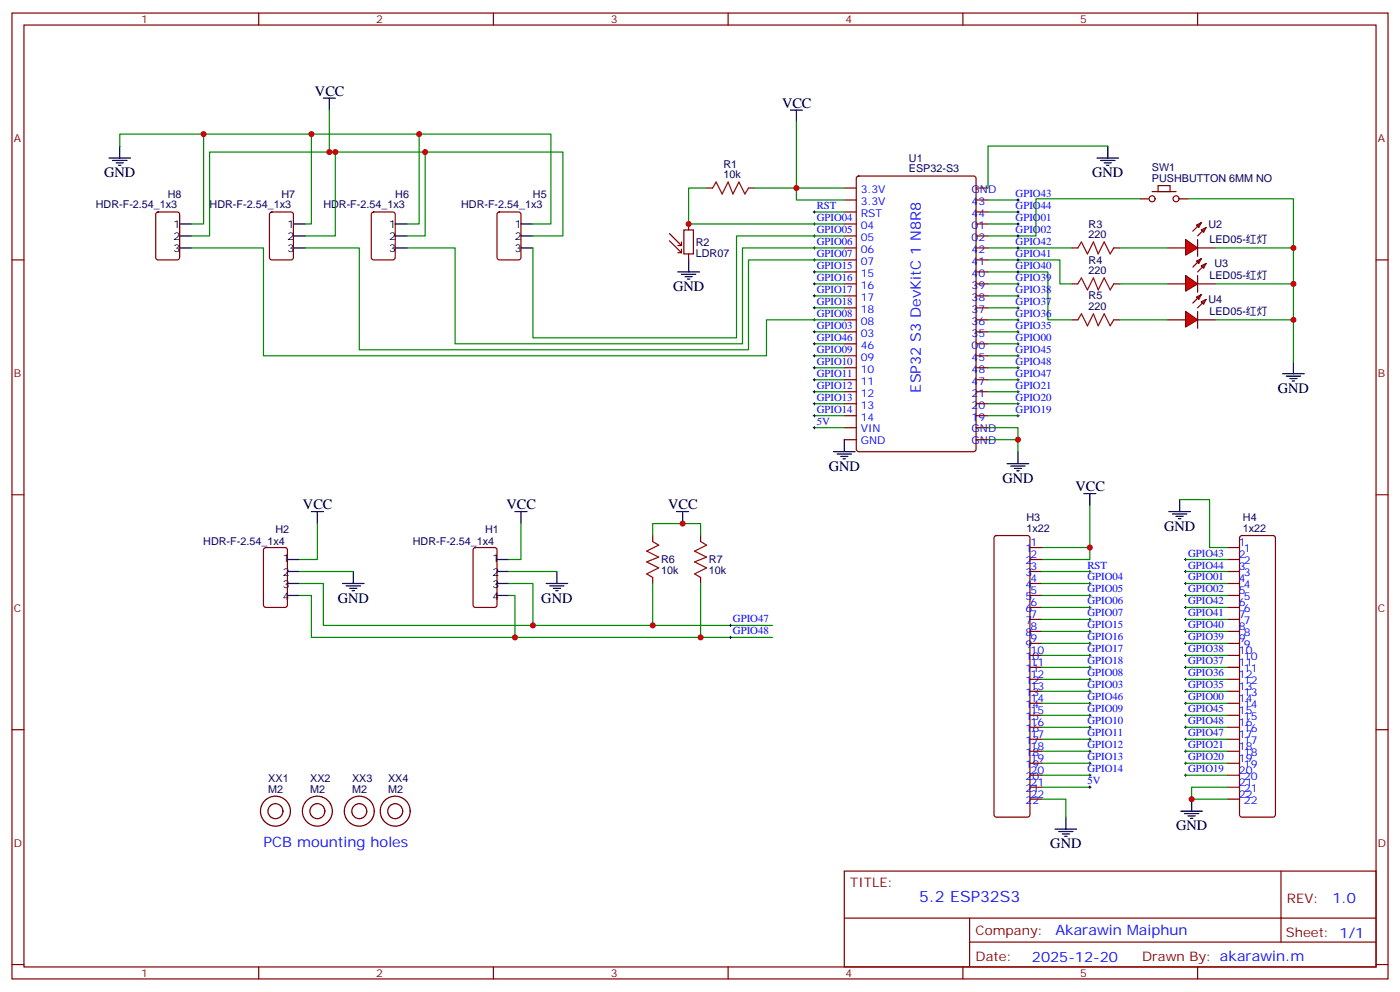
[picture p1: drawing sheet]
<svg xmlns="http://www.w3.org/2000/svg" width="412mm" height="292mm" viewBox="0 0 412 292" stroke-linecap="round" stroke-linejoin="round" font-family="sans-serif">
<g fill="none" stroke="#870000" stroke-width=".35">
<path d="M3.5 3.8h405.4v284.4h-405.4zM7.1 7.4h398.2v277.3h-398.2zM76.2 3.8v3.6M145.3 3.8v3.6M214.5 3.8v3.6M283.6 3.8v3.6M352.8 3.8v3.6M208.1 55.4h1.8M220.5 55.4h1.7M248.7 55.4h3.5M248.7 58.9h3.5M252.5 52l.4-.2h33.9l.7 .5v80l-.4 .6-34.2 .1-.6-.5-.1-80z"/>
<path d="M287.5 55.4h3.5M287.5 58.9h3.5M335.8 58.5h2.5M339.4 56.4h7M341.1 54.6h3.6v1.8h-3.6zM347.5 58.5h2.5M3.5 76.5h3.6M248.7 76.5h3.5M248.7 62.4h3.5M248.7 65.9h3.5M248.7 69.5h3.5M248.7 73h3.5"/>
<path d="M287.5 76.5h3.5M287.5 62.4h3.5M287.5 65.9h3.5M287.5 69.5h3.5M287.5 73h3.5M315.7 73h1.8M328.1 73h1.7M344 73h5.2M352.4 66.3l1.4-.7-.7 1.4zM352.8 73h5.3M353.8 67.7l1.4-.7-.7 1.4zM353.8 65.6l-2.4 2.5"/>
<path d="M355.2 67l-2.4 2.5M405.3 76.5h3.6M248.7 80h3.5M248.7 83.6h3.5M248.7 87.1h3.5M248.7 90.6h3.5M248.7 94.2h3.5M248.7 97.7h3.5M287.5 80h3.5M287.5 83.6h3.5M287.5 87.1h3.5M287.5 90.6h3.5"/>
<path d="M287.5 94.2h3.5M287.5 97.7h3.5M315.7 83.6h1.8M315.7 94.2h1.8M328.1 83.6h1.7M328.1 94.2h1.7M248.7 101.2h3.5M248.7 104.7h3.5M248.7 108.3h3.5M248.7 111.8h3.5M248.7 115.3h3.5M248.7 118.9h3.5"/>
<path d="M287.5 101.2h3.5M287.5 104.7h3.5M287.5 108.3h3.5M287.5 111.8h3.5M287.5 115.3h3.5M287.5 118.9h3.5M248.7 122.4h3.5M248.7 125.9h3.5M248.7 129.4h3.5M287.5 122.4h3.5M287.5 125.9h3.5M287.5 129.4h3.5"/>
<path d="M3.5 145.7h3.6M405.3 145.7h3.6M3.5 214.8h3.6M405.3 214.8h3.6M248.7 256.4h156.6v28.3h-156.6zM377.3 256.5v20.8M248.7 270.3h156.5M285.6 277.3h119.6M285.6 270.3v14.1M3.5 284h3.6M76.2 284.7v3.5M145.3 284.7v3.5"/>
<path d="M214.5 284.7v3.5M283.6 284.7v3.5M352.8 284.7v3.5M405.3 284h3.6"/>
<circle cx="339.4" cy="58.5" r=".88"/>
<circle cx="346.4" cy="58.5" r=".88"/>
</g>
<g fill="none" stroke="#000" stroke-width=".35">
<path d="M232.8 32.4h3.6M234.6 32.4v3.5M323.1 46.5h6.4M324.2 47.2h4.2M325.3 47.9h2.1M326 48.6h.7M326.3 43v3.5M202.8 76.5v3.5M199.7 80h6.3M200.7 80.8h4.3M201.8 81.5h2.1M202.5 82.2h.7"/>
<path d="M245.5 133h6.4M246.6 133.7h4.2M247.6 134.4h2.2M248.4 135.1h.7M248.7 129.4v3.6M296.7 136.5h6.3M297.7 137.2h4.3M298.8 137.9h2.1M299.5 138.6h.7M299.9 133v3.5"/>
</g>
<g fill="none" stroke="#008700" stroke-width=".35">
<path d="M234.6 35.9v19.5h14.1M222.2 55.4h12.4v3.5h14.1M291 58.9h8.9M326.3 43h-35.3v12.4M335.8 58.5h-30.6v11h-14.2M239.9 62.4h8.8M291 76.5h21.2v7.1h3.5M291 62.4h8.9M291 65.9h8.9M291 73h24.7M239.9 80h8.8M239.9 83.6h8.8"/>
<path d="M239.9 87.1h8.8M239.9 90.6h8.8M239.9 97.7h8.8M291 80h17.7v14.2h7M239.9 104.7h8.8M239.9 101.2h8.8M239.9 108.3h8.8M239.9 111.8h8.8M239.9 115.3h8.8M239.9 118.9h8.8M239.9 122.4h8.8M239.9 125.9h8.8"/>
<path d="M291 125.9h8.9v7.1M291 129.4h8.9"/>
</g>
<path d="M209.9 55.4l1.1-1.8 1.7 3.5 1.8-3.5 1.4 3.5 1.8-3.5 1.7 3.5 1.1-1.7M317.5 73l1.1-1.8 1.7 3.6 1.8-3.6 1.4 3.6 1.8-3.6 1.7 3.6 1.1-1.8M317.5 83.6l1.1-1.8 1.7 3.5 1.8-3.5 1.4 3.5 1.8-3.5 1.7 3.5 1.1-1.7M317.5 94.2l1.1-1.8 1.7 3.5 1.8-3.5 1.4 3.5 1.8-3.5 1.7 3.5 1.1-1.7" fill="none" stroke="#a10000" stroke-width=".35"/>
<g fill="none" stroke="#000" stroke-width=".29">
<path d="M299.5 58.9h.7M299.9 58.5v.7M239.5 62.4h.7M239.5 65.9h.7M239.5 69.5h.7M239.5 73h.7M239.5 76.5h.7M239.9 62.1v.7M239.9 65.6v.7M239.9 69.1v.7M239.9 72.6v.7M239.9 76.2v.7"/>
<path d="M239.9 79.7v.7M299.5 62.4h.7M299.5 65.9h.7M299.5 69.5h.7M299.5 73h.7M299.5 76.5h.7M299.9 62.1v.7M299.9 65.6v.7M299.9 69.1v.7M299.9 72.6v.7M299.9 76.2v.7M299.9 79.7v.7"/>
<path d="M239.5 97.7h.7M239.5 94.2h.7M239.5 80h.7M239.5 83.6h.7M239.5 87.1h.7M239.5 90.6h.7M239.9 83.2v.7M239.9 86.7v.8M239.9 90.3v.7M239.9 93.8v.7M239.9 97.3v.7M299.5 97.7h.7"/>
<path d="M299.5 94.2h.7M299.5 80h.7M299.5 83.6h.7M299.5 87.1h.7M299.5 90.6h.7M299.9 83.2v.7M299.9 86.7v.8M299.9 90.3v.7M299.9 93.8v.7M299.9 97.3v.7M239.5 104.7h.7M239.5 108.3h.7"/>
<path d="M239.5 111.8h.7M239.5 115.3h.7M239.5 118.9h.7M239.5 101.2h.7M239.9 100.9v.7M239.9 104.4v.7M239.9 107.9v.7M239.9 111.4v.7M239.9 115v.7M239.9 118.5v.7M299.5 104.7h.7M299.5 108.3h.7"/>
<path d="M299.5 111.8h.7M299.5 115.3h.7M299.5 118.9h.7M299.5 101.2h.7M299.9 100.9v.7M299.9 104.4v.7M299.9 107.9v.7M299.9 111.4v.7M299.9 115v.7M299.9 118.5v.7M239.5 122.4h.7M239.5 125.9h.7"/>
<path d="M239.9 122v.7M239.9 125.6v.7M299.5 122.4h.7M299.9 122v.7"/>
</g>
<path d="M349.2 70.5l3.6 2.5-3.6 2.1z" fill="#f00" stroke="#870000" stroke-width=".35"/>
<path d="M352.4 76.9l1.4-.7-.7 1.4zM352.8 70.5v5M353.8 78.3l1.4-.7-.7 1.4zM353.8 76.2l-2.4 2.4M355.2 77.6l-2.4 2.4M344 83.6h5.2M352.8 83.6h5.3" fill="none" stroke="#870000" stroke-width=".35"/>
<path d="M349.2 81.1l3.6 2.5-3.6 2.1z" fill="#f00" stroke="#870000" stroke-width=".35"/>
<path d="M344 94.2h5.2M352.4 87.5l1.4-.8-.7 1.5zM352.8 81.1v4.9M352.8 94.2h5.3M353.8 88.9l1.4-.7-.7 1.4zM353.8 86.7l-2.4 2.5M355.2 88.2l-2.4 2.4" fill="none" stroke="#870000" stroke-width=".35"/>
<path d="M349.2 91.7l3.6 2.5-3.6 2.1z" fill="#f00" stroke="#870000" stroke-width=".35"/>
<g fill="none" stroke="#870000" stroke-width=".35">
<path d="M46.1 62.6l.5-.2h5.6l.7 .4v13l-.4 .7h-5.9l-.7-.4v-13zM79.6 62.6l.5-.2h5.6l.7 .4v13l-.4 .7h-5.9l-.7-.4v-13zM109.6 62.6l.5-.2h5.6l.7 .4v13l-.4 .7h-5.9l-.7-.4v-13zM146.6 62.6l.5-.2h5.7l.6 .4 .1 13-.5 .7h-5.9l-.6-.4-.1-13zM352.8 91.7v4.9M192.3 157.7v1.7M206.4 157.7v1.7M293 157.9l.5-.2h9.2l.5 .2 .2 .5v81.5l-.2 .5-.5 .2h-9.2l-.5-.3-.2-.4v-81.5zM365.4 157.9l.4-.2h9.2l.5 .2 .2 .5v81.5l-.2 .5-.5 .2h-9.2l-.5-.3-.2-.4v-81.5zM77.8 161.4l.5-.2h5.7l.6 .4 .1 16.5-.5 .7h-5.9l-.6-.4-.1-16.5zM139.6 161.4l.5-.2h5.6l.6 .4 .1 16.5-.5 .7h-5.8l-.7-.4-.1-16.5zM192.3 170v1.8"/>
<path d="M206.4 170v1.8M303.4 161.2h3.5M303.4 164.7h3.5M303.4 168.2h3.5M303.4 171.8h3.5M303.4 175.3h3.5M303.4 178.8h3.5M361.6 161.2h3.5M361.6 164.7h3.5M361.6 168.2h3.5M361.6 171.8h3.5M361.6 175.3h3.5"/>
<path d="M361.6 178.8h3.5M303.4 182.4h3.5M303.4 185.9h3.5M303.4 189.4h3.5M303.4 192.9h3.5M303.4 196.5h3.5M303.4 200h3.5M361.6 182.4h3.5M361.6 185.9h3.5M361.6 189.4h3.5M361.6 192.9h3.5M361.6 196.5h3.5"/>
<path d="M361.6 200h3.5M303.4 203.5h3.5M303.4 207h3.5M303.4 210.6h3.5M303.4 214.1h3.5M303.4 217.6h3.5M361.6 203.5h3.5M361.6 207h3.5M361.6 210.6h3.5M361.6 214.1h3.5M361.6 217.6h3.5M303.4 221.2h3.5"/>
<path d="M303.4 224.7h3.5M303.4 228.2h3.5M303.4 231.7h3.5M303.4 235.3h3.5M361.6 221.2h3.5M361.6 224.7h3.5M361.6 228.2h3.5M361.6 231.7h3.5M361.6 235.3h3.5"/>
</g>
<g fill="none" stroke="#008700" stroke-width=".35">
<path d="M60 39.5v26.4h-3.6M91.7 39.5v26.4h-1.7M97 32.4v12.4h68.8v24.7h-8.8M123.5 39.5v26.4h-3.6M35.3 43v-3.5h127v26.4h-5.3M97 44.8h-35.3v24.7h-5.3M98.8 44.8v24.7h-8.8M125.2 44.8v24.7h-5.3M208.1 55.4h-5.3v10.5h45.9M350 58.5h31v48M56.4 73h21.2v31.7h148.2v-10.5h22.9M90 73h15.8v30h114.7v-26.5h28.2"/>
<path d="M119.9 73h14.2v28.2h84.6v-28.2h30M248.7 69.5h-31.7v29.9h-60v-26.4M329.8 73h14.2M358.1 73h22.9M291 83.6h8.9M291 94.2h8.9M291 87.1h8.9M291 90.6h8.9M291 97.7h8.9M329.8 83.6h14.2M329.8 94.2h14.2M358.1 83.6h22.9"/>
<path d="M358.1 94.2h22.9M291 101.2h8.9M291 104.7h8.9M291 108.3h8.9M291 111.8h8.9M291 115.3h8.9M291 118.9h8.9M291 122.4h8.9M93.5 154.1v10.6h-5.3M153.5 154.1v10.6h-3.6M192.3 157.7v-3.6h14.1v3.6M321 148.8v12.4h-14.1"/>
<path d="M347.5 147.1h8.8v14.1h5.3M88.2 171.8h7v12.3h132.3M88.2 175.3h3.5v12.3h135.8M88.2 168.2h15.9M149.9 171.8h7.1v12.3M149.9 175.3h1.8v12.3M149.9 168.2h14.1M192.3 171.8v12.3M206.4 171.8v15.8M306.9 168.2h14.1M306.9 178.8h14.1M306.9 175.3h14.1"/>
<path d="M306.9 171.8h14.1M321 161.2v3.5h-14.1M349.2 168.2h12.4M349.2 178.8h12.4M349.2 175.3h12.4M349.2 171.8h12.4M349.2 164.7h12.4M306.9 200h14.1M306.9 196.5h14.1M306.9 192.9h14.1M306.9 189.4h14.1M306.9 185.9h14.1"/>
<path d="M306.9 182.4h14.1M349.2 200h12.4M349.2 196.5h12.4M349.2 192.9h12.4M349.2 189.4h12.4M349.2 185.9h12.4M349.2 182.4h12.4M306.9 207h14.1M306.9 217.6h14.1M306.9 214.1h14.1M306.9 210.6h14.1M306.9 203.5h14.1"/>
<path d="M349.2 217.6h12.4M349.2 214.1h12.4M349.2 210.6h12.4M349.2 203.5h12.4M349.2 207h12.4M306.9 228.2h14.1M306.9 235.3h7.1v5.3M306.9 224.7h14.1M306.9 221.2h14.1M306.9 231.7h14.1M349.2 224.7h12.4M349.2 221.2h12.4"/>
<path d="M349.2 228.2h12.4M361.6 231.7h-10.6v3.6h10.6"/>
</g>
<g fill="none" stroke="#000" stroke-width=".35">
<path d="M95.2 28.9h3.6M97 28.9v3.5M32.1 46.5h6.4M33.2 47.2h4.2M34.2 47.9h2.1M34.9 48.6h.7M35.3 43v3.5M52.9 73h3.5M52.9 65.9h3.5M52.9 69.5h3.5M86.4 73h3.6M86.4 65.9h3.6"/>
<path d="M86.4 69.5h3.6M116.4 73h3.5M116.4 65.9h3.5M116.4 69.5h3.5M153.5 73h3.5M153.5 65.9h3.5M153.5 69.5h3.5M377.8 110h6.4M378.9 110.7h4.2M379.9 111.4h2.2M380.6 112.1h.8M381 106.5v3.5"/>
<path d="M91.7 150.6h3.5M93.5 150.6v3.5M151.7 150.6h3.5M153.5 150.6v3.5M199.3 150.6h3.5M201.1 150.6v3.5M319.3 145.3h3.5M321 145.3v3.5M344.3 150.6h6.4M345.4 151.3h4.2M346.4 152h2.1M347.1 152.7h.7"/>
<path d="M347.5 147.1v3.5M84.7 164.7h3.5M84.7 168.2h3.5M84.7 171.8h3.5M84.7 175.3h3.5M100.9 171.8h6.3M102 172.5h4.2M103 173.2h2.1M103.7 173.9h.7M104.1 168.2v3.6M146.4 164.7h3.5M146.4 168.2h3.5"/>
<path d="M146.4 171.8h3.5M146.4 175.3h3.5M160.9 171.8h6.3M161.9 172.5h4.3M163 173.2h2.1M163.7 173.9h.7M164 168.2v3.6M347.8 238.8h6.4M348.9 239.5h4.2M351 235.3v3.5M310.8 244.1h6.3M311.9 244.8h4.2"/>
<path d="M312.9 245.5h2.1M313.6 246.2h.7M314 240.6v3.5M350 240.2h2.1M350.7 240.9h.7"/>
</g>
<g fill="none" stroke="#000" stroke-width=".29">
<path d="M320.7 168.2h.7M320.7 171.8h.7M320.7 175.3h.7M320.7 178.8h.7M321 167.9v.7M321 171.4v.7M321 174.9v.7M321 178.5v.7M348.9 168.2h.7M348.9 171.8h.7M348.9 175.3h.7M348.9 178.8h.7"/>
<path d="M348.9 164.7h.7M349.2 164.4v.7M349.2 167.9v.7M349.2 171.4v.7M349.2 174.9v.7M349.2 178.5v.7M214.8 184.1h.7M214.8 187.6h.7M215.2 183.8v.7M215.2 187.3v.7M320.7 182.4h.7M320.7 200h.7"/>
<path d="M320.7 185.9h.7M320.7 189.4h.7M320.7 192.9h.7M320.7 196.5h.7M321 182v.7M321 185.5v.7M321 189.1v.7M321 192.6v.7M321 196.1v.7M321 199.6v.7M348.9 182.4h.7M348.9 200h.7"/>
<path d="M348.9 185.9h.7M348.9 189.4h.7M348.9 192.9h.7M348.9 196.5h.7M349.2 182v.7M349.2 185.5v.7M349.2 189.1v.7M349.2 192.6v.7M349.2 196.1v.7M349.2 199.6v.7M320.7 203.5h.7M320.7 210.6h.7"/>
<path d="M320.7 214.1h.7M320.7 217.6h.7M320.7 207h.7M321 203.2v.7M321 206.7v.7M321 210.2v.7M321 213.7v.8M321 217.3v.7M348.9 203.5h.7M348.9 210.6h.7M348.9 214.1h.7M348.9 217.6h.7"/>
<path d="M348.9 207h.7M349.2 203.2v.7M349.2 206.7v.7M349.2 210.2v.7M349.2 213.7v.8M349.2 217.3v.7M320.7 221.2h.7M320.7 224.7h.7M320.7 228.2h.7M320.7 231.7h.7M321 220.8v.7M321 224.3v.7"/>
<path d="M321 227.9v.7M321 231.4v.7M348.9 221.2h.7M348.9 224.7h.7M348.9 228.2h.7M349.2 220.8v.7M349.2 224.3v.7M349.2 227.9v.7"/>
</g>
<path d="M192.3 159.4l1.7 1.1-3.5 1.7 3.5 1.8-3.5 1.4 3.5 1.8-3.5 1.7 1.8 1.1M206.4 159.4l1.7 1.1-3.5 1.7 3.5 1.8-3.5 1.4 3.5 1.8-3.5 1.7 1.8 1.1" fill="none" stroke="#a10000" stroke-width=".35"/>
<g fill="none" stroke="#300" stroke-width=".35">
<circle cx="81.1" cy="238.8" r="4.4"/>
<circle cx="81.1" cy="238.8" r="2.2"/>
<circle cx="93.5" cy="238.8" r="4.4"/>
<circle cx="93.5" cy="238.8" r="2.2"/>
<circle cx="105.8" cy="238.8" r="4.4"/>
<circle cx="105.8" cy="238.8" r="2.2"/>
<circle cx="116.4" cy="238.8" r="4.4"/>
<circle cx="116.4" cy="238.8" r="2.2"/>
</g>
<path d="M197.2 70.9l3.5 3.5M197.2 68.8l3.5 3.5M199.7 74.4h1M199.7 72.3h1M200.7 71.2v1.1M200.7 73.3v1.1M201.4 67.7h2.9v7.1h-2.9zM202.8 65.9v1.8M202.8 74.8v1.7" fill="none" stroke="#850000" stroke-width=".35"/>
<g fill="#c00">
<circle cx="234.6" cy="55.4" r=".88"/>
<circle cx="299.9" cy="129.4" r=".88"/>
<circle cx="381" cy="73" r=".88"/>
<circle cx="381" cy="83.6" r=".88"/>
<circle cx="381" cy="94.2" r=".88"/>
<circle cx="60" cy="39.5" r=".88"/>
<circle cx="91.7" cy="39.5" r=".88"/>
<circle cx="123.5" cy="39.5" r=".88"/>
<circle cx="97" cy="44.8" r=".88"/>
<circle cx="98.8" cy="44.8" r=".88"/>
<circle cx="125.2" cy="44.8" r=".88"/>
<circle cx="157" cy="184.1" r=".88"/>
<circle cx="151.7" cy="187.6" r=".88"/>
<circle cx="192.3" cy="184.1" r=".88"/>
<circle cx="201.1" cy="154.1" r=".88"/>
<circle cx="206.4" cy="187.6" r=".88"/>
<circle cx="321" cy="161.2" r=".88"/>
<circle cx="351" cy="235.3" r=".88"/>
<circle cx="202.8" cy="65.9" r=".88"/>
</g>
<text font-size="4.6" fill="#00f" x="270.8" y="265.5">5.2 ESP32S3</text>
<g font-size="4.2">
<text x="92.8" y="28.2">VCC</text>
<text x="230.4" y="31.7">VCC</text>
<text x="30.7" y="52.2">GND</text>
<text x="321.7" y="52.2">GND</text>
<text x="198.3" y="85.7">GND</text>
<text x="376.4" y="115.7">GND</text>
<text x="244.1" y="138.6">GND</text>
<text x="295.3" y="142.1">GND</text>
<text x="89.3" y="149.9">VCC</text>
<text x="149.2" y="149.9">VCC</text>
<text x="196.8" y="149.9">VCC</text>
<text x="316.8" y="144.6">VCC</text>
<text x="342.9" y="156.2">GND</text>
<text x="99.5" y="177.4">GND</text>
<text x="159.5" y="177.4">GND</text>
<text x="346.4" y="244.4">GND</text>
<text x="309.4" y="249.7">GND</text>
</g>
<g font-size="4.2" fill="#00f">
<text x="271.3" y="115.6" transform="rotate(-90 271.3 115.6)">ESP32 S3 DevKitC 1 N8R8</text>
<text x="77.6" y="249.4">PCB mounting holes</text>
<text x="392.5" y="265.7">1.0</text>
<text x="310.9" y="275.3">Akarawin Maiphun</text>
<text x="304" y="283.1">2025-12-20</text>
</g>
<g font-size="3.9" fill="#800">
<text x="250.5" y="261">TITLE:</text>
<text x="379.1" y="265.7">REV:</text>
<text x="287.4" y="275.2">Company:</text>
<text x="378.7" y="275.8">Sheet: 1/1</text>
<text x="287.4" y="282.9">Date:</text>
<text x="336.4" y="283">Drawn By: akarawin.m</text>
</g>
<g font-size="3.2" fill="#800">
<text x="41.6" y="6.8">1</text>
<text x="110.8" y="6.8">2</text>
<text x="179.9" y="6.8">3</text>
<text x="249.1" y="6.8">4</text>
<text x="318.2" y="6.8">5</text>
<text x="4.1" y="41.9">A</text>
<text x="405.9" y="41.9">A</text>
<text x="4.1" y="111.1">B</text>
<text x="405.9" y="111.1">B</text>
<text x="4.1" y="180.2">C</text>
<text x="405.9" y="180.2">C</text>
<text x="4.1" y="249.4">D</text>
<text x="405.9" y="249.4">D</text>
<text x="41.6" y="287.7">1</text>
<text x="110.8" y="287.7">2</text>
<text x="179.9" y="287.7">3</text>
<text x="249.1" y="287.7">4</text>
<text x="318.2" y="287.7">5</text>
</g>
<g font-size="3.2" fill="#000080">
<text x="267.7" y="47.5">U1</text>
<text x="213.1" y="52.5">10k</text>
<text x="213.1" y="49.4">R1</text>
<text x="267.7" y="50.8">ESP32-S3</text>
<text x="339.3" y="53.6">PUSHBUTTON 6MM NO</text>
<text x="339.3" y="50.4">SW1</text>
<text x="49.4" y="58.2">H8</text>
<text x="82.9" y="58.2">H7</text>
<text x="116.4" y="58.2">H6</text>
<text x="157" y="58.2">H5</text>
<text x="28.2" y="61.3">HDR-F-2.54_1x3</text>
<text x="61.7" y="61.3">HDR-F-2.54_1x3</text>
<text x="95.3" y="61.3">HDR-F-2.54_1x3</text>
<text x="135.8" y="61.3">HDR-F-2.54_1x3</text>
<text x="320.7" y="70.2">220</text>
<text x="320.7" y="67">R3</text>
<text x="356" y="67.1">U2</text>
<text x="356.3" y="71.6">LED05-红灯</text>
<text x="205" y="75.6">LDR07</text>
<text x="205" y="72.3">R2</text>
<text x="320.7" y="77.6">R4</text>
<text x="320.7" y="80.8">220</text>
<text x="356.3" y="82.2">LED05-红灯</text>
<text x="357.7" y="78.7">U3</text>
<text x="320.7" y="88.2">R5</text>
<text x="356" y="89.3">U4</text>
<text x="320.7" y="91.3">220</text>
<text x="356.3" y="92.8">LED05-红灯</text>
<text x="302.4" y="153.5">H3</text>
<text x="366.1" y="153.4">H4</text>
<text x="59.9" y="160.5">HDR-F-2.54_1x4</text>
<text x="81.1" y="157">H2</text>
<text x="121.6" y="160.5">HDR-F-2.54_1x4</text>
<text x="142.9" y="157">H1</text>
<text x="302.4" y="156.5">1x22</text>
<text x="366.1" y="156.5">1x22</text>
<text x="194.7" y="165.8">R6</text>
<text x="208.8" y="165.8">R7</text>
<text x="194.7" y="169">10k</text>
<text x="208.8" y="169">10k</text>
<text x="79" y="233.3">M2</text>
<text x="79" y="230.3">XX1</text>
<text x="91.4" y="233.3">M2</text>
<text x="91.4" y="230.3">XX2</text>
<text x="103.7" y="233.3">M2</text>
<text x="103.7" y="230.3">XX3</text>
<text x="114.3" y="233.3">M2</text>
<text x="114.3" y="230.3">XX4</text>
</g>
<g font-size="3.2" fill="#00f">
<text x="253.5" y="56.8">3.3V</text>
<text x="286.2" y="56.8">GND</text>
<text x="299.2" y="58">GPIO43</text>
<text x="240.6" y="61.5">RST</text>
<text x="240.6" y="65.1">GPIO04</text>
<text x="253.5" y="60.3">3.3V</text>
<text x="253.5" y="63.8">RST</text>
<text x="286.2" y="60.3">43</text>
<text x="286.2" y="63.8">44</text>
<text x="299.2" y="65.1">GPIO01</text>
<text x="299.2" y="61.5">GPIO44</text>
<text x="240.6" y="68.6">GPIO05</text>
<text x="253.5" y="67.3">04</text>
<text x="253.5" y="70.9">05</text>
<text x="286.2" y="67.3">01</text>
<text x="286.2" y="70.9">02</text>
<text x="299.2" y="68.6">GPIO02</text>
<text x="240.6" y="72.1">GPIO06</text>
<text x="240.6" y="75.6">GPIO07</text>
<text x="253.5" y="74.4">06</text>
<text x="253.5" y="77.9">07</text>
<text x="286.2" y="74.4">42</text>
<text x="286.2" y="77.9">41</text>
<text x="299.2" y="75.6">GPIO41</text>
<text x="299.2" y="72.1">GPIO42</text>
<text x="240.6" y="79.2">GPIO15</text>
<text x="240.6" y="82.7">GPIO16</text>
<text x="253.5" y="81.5">15</text>
<text x="286.2" y="81.5">40</text>
<text x="299.2" y="82.7">GPIO39</text>
<text x="299.2" y="79.2">GPIO40</text>
<text x="240.6" y="86.2">GPIO17</text>
<text x="240.6" y="89.7">GPIO18</text>
<text x="253.5" y="85">16</text>
<text x="253.5" y="88.5">17</text>
<text x="286.2" y="85">39</text>
<text x="286.2" y="88.5">38</text>
<text x="299.2" y="89.7">GPIO37</text>
<text x="299.2" y="86.2">GPIO38</text>
<text x="240.6" y="93.3">GPIO08</text>
<text x="253.5" y="92">18</text>
<text x="253.5" y="95.6">08</text>
<text x="286.2" y="92">37</text>
<text x="286.2" y="95.6">36</text>
<text x="299.2" y="93.3">GPIO36</text>
<text x="240.6" y="96.8">GPIO03</text>
<text x="240.6" y="100.3">GPIO46</text>
<text x="253.5" y="99.1">03</text>
<text x="286.2" y="99.1">35</text>
<text x="299.2" y="100.3">GPIO00</text>
<text x="299.2" y="96.8">GPIO35</text>
<text x="240.6" y="103.9">GPIO09</text>
<text x="240.6" y="107.4">GPIO10</text>
<text x="253.5" y="102.6">46</text>
<text x="253.5" y="106.2">09</text>
<text x="286.2" y="102.6">00</text>
<text x="286.2" y="106.2">45</text>
<text x="299.2" y="103.9">GPIO45</text>
<text x="299.2" y="107.4">GPIO48</text>
<text x="240.6" y="110.9">GPIO11</text>
<text x="253.5" y="109.7">10</text>
<text x="253.5" y="113.2">11</text>
<text x="286.2" y="109.7">48</text>
<text x="286.2" y="113.2">47</text>
<text x="299.2" y="110.9">GPIO47</text>
<text x="240.6" y="114.4">GPIO12</text>
<text x="240.6" y="118">GPIO13</text>
<text x="253.5" y="116.7">12</text>
<text x="286.2" y="116.7">21</text>
<text x="299.2" y="118">GPIO20</text>
<text x="299.2" y="114.4">GPIO21</text>
<text x="240.6" y="121.5">GPIO14</text>
<text x="240.6" y="125">5V</text>
<text x="253.5" y="120.3">13</text>
<text x="253.5" y="123.8">14</text>
<text x="286.2" y="120.3">20</text>
<text x="286.2" y="123.8">19</text>
<text x="299.2" y="121.5">GPIO19</text>
<text x="253.5" y="127.3">VIN</text>
<text x="253.5" y="130.8">GND</text>
<text x="286.2" y="127.3">GND</text>
<text x="286.2" y="130.8">GND</text>
<text x="303.6" y="160.8">1</text>
<text x="364.9" y="160.8">1</text>
<text x="302.1" y="162.6">1</text>
<text x="302.1" y="166.1">2</text>
<text x="303.6" y="164.4">2</text>
<text x="303.6" y="167.9">3</text>
<text x="320.3" y="167.4">RST</text>
<text x="350" y="163.8">GPIO43</text>
<text x="350" y="167.4">GPIO44</text>
<text x="364.9" y="164.4">2</text>
<text x="364.9" y="167.9">3</text>
<text x="366.4" y="162.6">1</text>
<text x="366.4" y="166.1">2</text>
<text x="302.1" y="169.7">3</text>
<text x="302.1" y="173.2">4</text>
<text x="303.6" y="171.4">4</text>
<text x="320.3" y="170.9">GPIO04</text>
<text x="350" y="170.9">GPIO01</text>
<text x="364.9" y="171.4">4</text>
<text x="366.4" y="169.7">3</text>
<text x="366.4" y="173.2">4</text>
<text x="302.1" y="176.7">5</text>
<text x="303.6" y="174.9">5</text>
<text x="303.6" y="178.5">6</text>
<text x="320.3" y="174.4">GPIO05</text>
<text x="320.3" y="177.9">GPIO06</text>
<text x="350" y="174.4">GPIO02</text>
<text x="350" y="177.9">GPIO42</text>
<text x="364.9" y="174.9">5</text>
<text x="364.9" y="178.5">6</text>
<text x="366.4" y="176.7">5</text>
<text x="215.9" y="183.2">GPIO47</text>
<text x="302.1" y="180.2">6</text>
<text x="302.1" y="183.8">7</text>
<text x="303.6" y="182">7</text>
<text x="303.6" y="185.5">8</text>
<text x="320.3" y="181.5">GPIO07</text>
<text x="320.3" y="185">GPIO15</text>
<text x="350" y="185">GPIO40</text>
<text x="350" y="181.5">GPIO41</text>
<text x="364.9" y="182">7</text>
<text x="364.9" y="185.5">8</text>
<text x="366.4" y="180.2">6</text>
<text x="366.4" y="183.8">7</text>
<text x="215.9" y="186.8">GPIO48</text>
<text x="302.1" y="187.3">8</text>
<text x="302.1" y="190.8">9</text>
<text x="303.6" y="189.1">9</text>
<text x="320.3" y="188.5">GPIO16</text>
<text x="350" y="188.5">GPIO39</text>
<text x="364.9" y="189.1">9</text>
<text x="366.4" y="187.3">8</text>
<text x="366.4" y="190.8">9</text>
<text x="302.1" y="194.3">10</text>
<text x="302.1" y="197.9">11</text>
<text x="303.6" y="192.6">10</text>
<text x="303.6" y="196.1">11</text>
<text x="320.3" y="192.1">GPIO17</text>
<text x="320.3" y="195.6">GPIO18</text>
<text x="350" y="195.6">GPIO37</text>
<text x="350" y="192.1">GPIO38</text>
<text x="364.9" y="192.6">10</text>
<text x="364.9" y="196.1">11</text>
<text x="366.4" y="194.3">10</text>
<text x="366.4" y="197.9">11</text>
<text x="302.1" y="201.4">12</text>
<text x="303.6" y="199.6">12</text>
<text x="303.6" y="203.2">13</text>
<text x="320.3" y="202.6">GPIO03</text>
<text x="320.3" y="199.1">GPIO08</text>
<text x="350" y="202.6">GPIO35</text>
<text x="350" y="199.1">GPIO36</text>
<text x="364.9" y="199.6">12</text>
<text x="364.9" y="203.2">13</text>
<text x="366.4" y="201.4">12</text>
<text x="302.1" y="204.9">13</text>
<text x="302.1" y="208.5">14</text>
<text x="303.6" y="206.7">14</text>
<text x="320.3" y="209.7">GPIO09</text>
<text x="320.3" y="206.2">GPIO46</text>
<text x="350" y="209.7">GPIO45</text>
<text x="350" y="206.2">GPIO00</text>
<text x="364.9" y="206.7">14</text>
<text x="366.4" y="204.9">13</text>
<text x="366.4" y="208.5">14</text>
<text x="302.1" y="212">15</text>
<text x="302.1" y="215.5">16</text>
<text x="303.6" y="210.2">15</text>
<text x="303.6" y="213.7">16</text>
<text x="320.3" y="213.2">GPIO10</text>
<text x="350" y="213.2">GPIO48</text>
<text x="364.9" y="210.2">15</text>
<text x="364.9" y="213.7">16</text>
<text x="366.4" y="212">15</text>
<text x="366.4" y="215.5">16</text>
<text x="302.1" y="219">17</text>
<text x="303.6" y="217.3">17</text>
<text x="303.6" y="220.8">18</text>
<text x="320.3" y="216.7">GPIO11</text>
<text x="320.3" y="220.3">GPIO12</text>
<text x="350" y="220.3">GPIO21</text>
<text x="350" y="216.7">GPIO47</text>
<text x="364.9" y="217.3">17</text>
<text x="364.9" y="220.8">18</text>
<text x="366.4" y="219">17</text>
<text x="302.1" y="222.6">18</text>
<text x="302.1" y="226.1">19</text>
<text x="303.6" y="224.3">19</text>
<text x="303.6" y="227.9">20</text>
<text x="320.3" y="223.8">GPIO13</text>
<text x="320.3" y="227.3">GPIO14</text>
<text x="350" y="227.3">GPIO19</text>
<text x="350" y="223.8">GPIO20</text>
<text x="364.9" y="224.3">19</text>
<text x="364.9" y="227.9">20</text>
<text x="366.4" y="222.6">18</text>
<text x="366.4" y="226.1">19</text>
<text x="302.1" y="229.6">20</text>
<text x="302.1" y="233.2">21</text>
<text x="303.6" y="231.4">21</text>
<text x="320.3" y="230.9">5V</text>
<text x="364.9" y="231.4">21</text>
<text x="366.4" y="229.6">20</text>
<text x="366.4" y="233.2">21</text>
<text x="302.1" y="236.7">22</text>
<text x="303.6" y="234.9">22</text>
<text x="364.9" y="234.9">22</text>
<text x="366.4" y="236.7">22</text>
</g>
<g font-size="3.2">
<text x="51.2" y="67">1</text>
<text x="51.2" y="70.5">2</text>
<text x="84.7" y="67">1</text>
<text x="84.7" y="70.5">2</text>
<text x="114.7" y="67">1</text>
<text x="114.7" y="70.5">2</text>
<text x="151.7" y="67">1</text>
<text x="151.7" y="70.5">2</text>
<text x="51.2" y="74">3</text>
<text x="84.7" y="74">3</text>
<text x="114.7" y="74">3</text>
<text x="151.7" y="74">3</text>
<text x="83.4" y="165.4">1</text>
<text x="145.1" y="165.4">1</text>
<text x="83.4" y="169.7">2</text>
<text x="83.4" y="173.2">3</text>
<text x="145.1" y="169.7">2</text>
<text x="145.1" y="173.2">3</text>
<text x="83.4" y="176.7">4</text>
<text x="145.1" y="176.7">4</text>
</g>
</svg>
